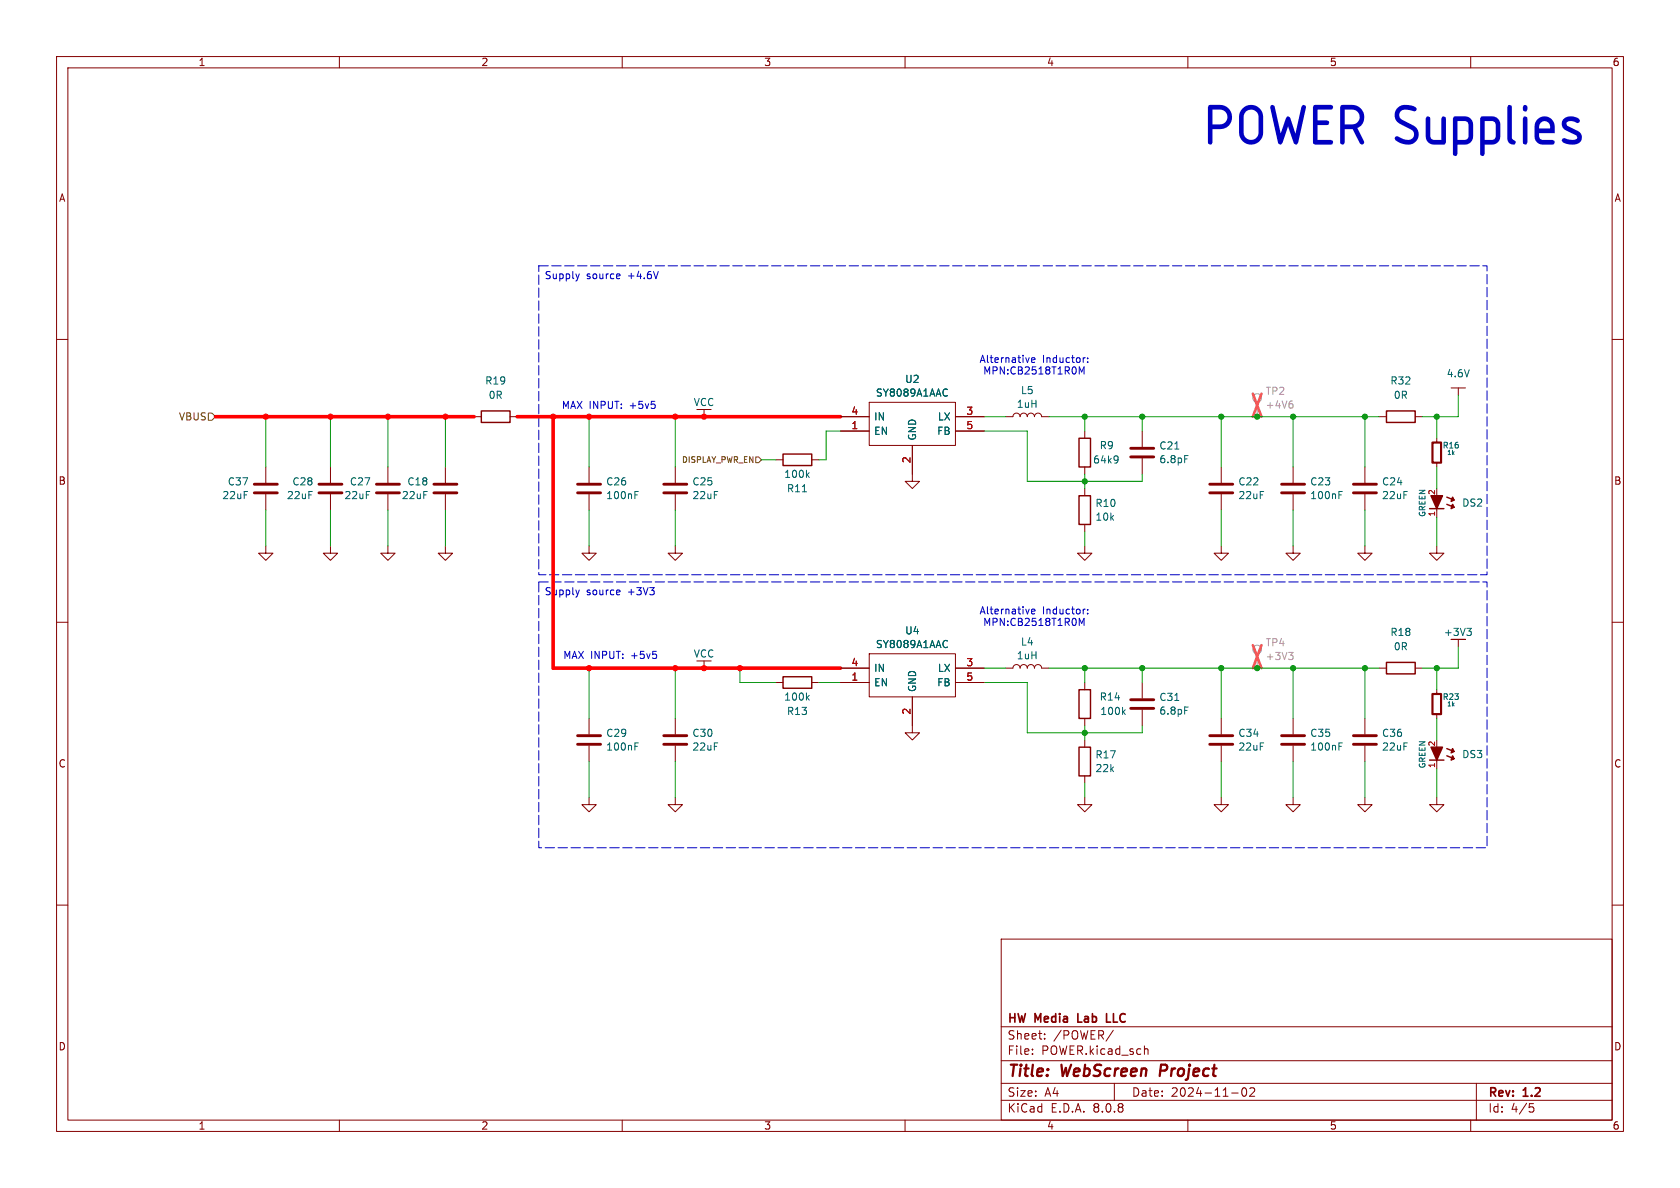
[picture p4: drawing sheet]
<svg xmlns="http://www.w3.org/2000/svg" width="297mm" height="210mm" viewBox="0 0 297 210" stroke-linecap="round" stroke-linejoin="round" font-family="sans-serif">
<g fill="none" stroke="#840000" stroke-width=".18">
<path d="M10 10h277v190h-277zM12 12h273v186h-273zM60 10v2M110 10v2M160 10v2M210 10v2M260 10v2M10 60h2M83.8 73.7h1.3M90.2 73.7h1.2M124.5 72.4v1.3M148.6 73.7h5.1"/>
<path d="M148.6 76.2h5.1M153.7 71.1h15.2v7.6h-15.2zM161.3 78.7v6.4h1.3l-1.3 1.3-1.3-1.3h1.3M168.9 73.7h5.1M168.9 76.2h5.1M177.8 73.7h1.3a.64 .64 0 0 1 .6-.7 .64 .64 0 0 1 .6 .7 .64 .64 0 0 1 .7-.7 .64 .64 0 0 1 .6 .7 .64 .64 0 0 1 .6-.7 .64 .64 0 0 1 .7 .7 .64 .64 0 0 1 .6-.7 .64 .64 0 0 1 .6 .7h1.3M191.8 76.2v1.3M201.9 76.2v2.8M243.8 73.7h1.3M250.2 73.7h1.3M254 77.5v.7M256.5 68.6h2.6"/>
<path d="M257.8 68.6v1.3M285 60h2M47 96.5v1.3h-1.3l1.3 1.3 1.3-1.3h-1.3M47 82.6v2.7M47 87.4v2.8M58.4 96.5v1.3h-1.3l1.3 1.3 1.3-1.3h-1.3M58.4 82.6v2.7M58.4 87.4v2.8M68.6 96.5v1.3h-1.3l1.3 1.3 1.2-1.3h-1.2M68.6 82.6v2.7M68.6 87.4v2.8M78.7 96.5v1.3h1.3l-1.3 1.3-1.2-1.3h1.2"/>
<path d="M78.7 82.6v2.7M78.7 87.4v2.8M104.1 96.5v1.3h1.3l-1.3 1.3-1.2-1.3h1.2M104.1 82.6v2.7M104.1 87.4v2.8M119.4 96.5v1.3h1.2l-1.2 1.3-1.3-1.3h1.3M119.4 82.6v2.7M119.4 87.4v2.8M137.2 81.3h1.2M143.5 81.3h1.3M191.8 96.5v1.3h1.2l-1.2 1.3-1.3-1.3h1.3M191.8 82.6v1.2"/>
<path d="M191.8 86.4v1.2M191.8 92.7v1.3M201.9 81v2.8M215.9 96.5v1.3h1.3l-1.3 1.3-1.3-1.3h1.3M215.9 82.6v2.7M215.9 87.4v2.8M228.6 96.5v1.3h1.3l-1.3 1.3-1.3-1.3h1.3M228.6 82.6v2.7M228.6 87.4v2.8M241.3 96.5v1.3h1.3l-1.3 1.3-1.3-1.3h1.3M241.3 82.6v2.7M241.3 87.4v2.8"/>
<path d="M254 96.5v1.3h1.3l-1.3 1.3-1.3-1.3h1.3M254 81.8v.8M254 86.4v1.2M254 89.9v1.5M10 110h2M124.5 116.8v1.3M148.6 118.1h5.1M153.7 115.6h15.2v7.6h-15.2zM168.9 118.1h5.1M177.8 118.1h1.3a.64 .64 0 0 1 .6-.6 .64 .64 0 0 1 .6 .6 .64 .64 0 0 1 .7-.6 .64 .64 0 0 1 .6 .6 .64 .64 0 0 1 .6-.6 .64 .64 0 0 1 .7 .6 .64 .64 0 0 1 .6-.6 .64 .64 0 0 1 .6 .6h1.3M243.8 118.1h1.3M250.2 118.1h1.3"/>
<path d="M257.8 113v1.3M285 110h2M104.1 127v2.8M104.1 131.8v2.8M119.4 127v2.8M119.4 131.8v2.8M137.2 120.7h1.2M143.5 120.7h1.3M148.6 120.7h5.1M161.3 123.2v6.3h1.3l-1.3 1.3-1.3-1.3h1.3M168.9 120.7h5.1M191.8 120.7v1.2"/>
<path d="M191.8 127v1.3M191.8 130.8v1.3M191.8 137.2v1.2M201.9 120.7v2.7M201.9 125.5v2.8M215.9 127v2.8M215.9 131.8v2.8M228.6 127v2.8M228.6 131.8v2.8M241.3 127v2.8M241.3 131.8v2.8M254 121.9v.8"/>
<path d="M254 126.2v.8M254 130.8v1.3M254 134.4v1.5M104.1 141v1.2h1.3l-1.3 1.3-1.2-1.3h1.2M119.4 141v1.2h1.2l-1.2 1.3-1.3-1.3h1.3M191.8 141v1.2h1.2l-1.2 1.3-1.3-1.3h1.3M215.9 141v1.2h1.3l-1.3 1.3-1.3-1.3h1.3M228.6 141v1.2h1.3l-1.3 1.3-1.3-1.3h1.3M241.3 141v1.2h1.3l-1.3 1.3-1.3-1.3h1.3M254 141v1.2h1.3l-1.3 1.3-1.3-1.3h1.3M10 160h2M177 166h108v32h-108z"/>
<path d="M285 160h2M60 198v2M110 198v2M160 198v2M177 194.5h108M177 191.5h108M177 187.5h108M177 181.5h108M182.5 186.3v.1M182.5 185.5v.1M184.7 183.6v.1M184.7 182.8v.1"/>
<path d="M196.8 182.1l-1.3 2M197 191.5v3M202.4 185.5h.5l.1 .9M210 198v2M217.7 193.2h1.2M219.7 192.4l.2-.1a.81 .81 0 0 1 .6 .6 .81 .81 0 0 1-.3 .8l-.2 .1a.81 .81 0 0 1-.3-1.4zM221 192.4l.5-.1 .2 .1 .1 .3-.9 1.1h.9M260 198v2M261 191.5v6.5M270.4 195.1h.7M270.5 195.7h.4l.3 .3-.2 .5-.5 .1"/>
</g>
<path d="M205.3 188.2l-.3 2" fill="none" stroke="#840000" stroke-width=".4"/>
<path d="M190.6 179.2v1.5h.7M195.6 179.2v1.5h.7" fill="none" stroke="#840000" stroke-width=".3"/>
<g fill="none" stroke="#840000" stroke-width=".51">
<path d="M199.9 79.2h4.1M45 87.1h4M45 85.6h4M56.4 87.1h4.1M56.4 85.6h4.1M66.5 87.1h4.1M66.5 85.6h4.1M76.7 87.1h4.1M76.7 85.6h4.1M102.1 87.1h4.1M102.1 85.6h4.1M117.3 87.1h4.1"/>
<path d="M117.3 85.6h4.1M199.9 80.8h4.1M213.9 87.1h4M213.9 85.6h4M226.6 87.1h4M226.6 85.6h4M239.3 87.1h4M239.3 85.6h4M102.1 131.6h4.1M102.1 130h4.1M117.3 131.6h4.1M117.3 130h4.1"/>
<path d="M199.9 125.2h4.1M199.9 123.7h4.1M213.9 131.6h4M213.9 130h4M226.6 131.6h4M226.6 130h4M239.3 131.6h4M239.3 130h4"/>
</g>
<g fill="none" stroke="#006464" stroke-width=".18">
<path d="M167.2 68.8l.3 .1M167.5 69.9l-.3 .1M207.7 79.4h.7M112.3 87.5h.4M112.3 86.9h.6M141.8 86.9h.8M142.7 83.9l.4 .5M143.1 83.6l-.5 .4M197.4 80.6l.2 .1a1.07 1.07 0 0 1-.1 1M197.7 81.1l-.3 .3M209.4 80.5h.6M236.7 87.5h.4"/>
<path d="M236.7 86.9h.6M167.2 113.2l.3 .1M167.5 114.4l-.3 .1M259.3 111.1h.8l-.4 .5M259.9 111.6l.2 .2v.3l-.2 .2M112.3 131.9h.4M112.3 131.3h.6M142.7 123.3l.4 .5M143.1 122.9l-.5 .5M198.6 125.8l.3 .5M198.9 125.5l-.4 .4M207.7 123.8h.7"/>
<path d="M209.4 125h.6M236.7 131.9h.4M236.7 131.3h.6"/>
</g>
<g fill="none" stroke="#840000" stroke-width=".25">
<path d="M85.1 72.6h5.1v2.1h-5.1zM190.8 77.5h2v5.1h-2zM245.1 72.6h5.1v2.1h-5.1zM138.4 80.3h5.1v2h-5.1zM190.8 87.6h2v5.1h-2zM252.7 89.9h2.6M255.8 89.2l1.2 .5-.5 .2 .3-.7 .2 .5M255.8 87.9l1.2 .5-.5 .2 .3-.7 .2 .5M138.4 119.6h5.1v2.1h-5.1zM245.1 117.1h5.1v2h-5.1zM190.8 121.9h2v5.1h-2zM190.8 132.1h2v5.1h-2z"/>
<path d="M252.7 134.4h2.6M255.8 133.6l1.2 .5-.5 .3 .3-.8 .2 .5M255.8 132.3l1.2 .5-.5 .3 .3-.8 .2 .5"/>
</g>
<g fill="none" stroke="#a1a1a1" stroke-width=".18">
<path d="M222.2 71.1v2.6M222.2 115.6v2.5"/>
<circle cx="222.2" cy="70.4" r=".76"/>
<circle cx="222.2" cy="114.8" r=".76"/>
</g>
<path d="M228.2 70.9h.3M228.4 71.4l.2 .2v.3l-.2 .2M227.8 115.3h.8l-.4 .5M228.4 115.8l.2 .3v.3l-.2 .2" fill="none" stroke="#989898" stroke-width=".18"/>
<path d="M221.5 69.6l1.5 4.1M223 69.6l-1.5 4.1M221.5 114l1.5 4.1M223 114l-1.5 4.1" fill="none" stroke="#e65255" stroke-width=".46"/>
<path d="M253.2 78.2h1.6v3.6h-1.6zM253.2 122.7h1.6v3.5h-1.6z" fill="none" stroke="#840000" stroke-width=".38"/>
<g fill="#840000" stroke="#840000" stroke-width=".25">
<path d="M253 87.6h2l-1 2.3z"/>
<path d="M253 132.1h2l-1 2.3z"/>
</g>
<path d="M36.8 73h.7l.6 .7-.6 .6h-.7zM133.6 80.8h.5l.5 .5-.5 .5h-.5z" fill="none" stroke="#725600" stroke-width=".18"/>
<g fill="none" stroke="#0000c2" stroke-width=".18">
<path d="M102.4 48.4l-.3 .9M109.4 48.4l.2 .3-.6 .1M109.5 49.2l-.1 .1M116.4 48l-.4 1.3M182.4 63.7l.6-.2-.1-.2-.4-.1-.1 .2v.6h.5M190.8 64.9l.4 .9 .4-.9v1.2M191.9 63.2l-.3 .1M192.3 63.3v.1M192.3 64v.1M102.4 104.3l-.3 .8M109.4 104.3l.2 .3-.6 .1M109.5 105.1h-.1"/>
<path d="M182.4 108.1l.6-.1-.1-.3h-.4l-.1 .2v.6h.5M190.8 109.3l.4 .9 .4-.9v1.3M191.9 107.7h-.3M192.3 108.4v.1M192.3 107.7v.2"/>
</g>
<path d="M95.2 47h167.7v54.6h-167.7zM95.2 102.9h167.7v47h-167.7z" fill="none" stroke="#0000c2" stroke-width=".18" stroke-dasharray="1.7 .6"/>
<g fill="none" stroke="#009600" stroke-width=".18">
<path d="M47 73.7v8.9M58.4 73.7v8.9M68.6 73.7v8.9M78.7 73.7v8.9M104.1 73.7v8.9M119.4 73.7v8.9M148.6 76.2h-2.6v5.1h-1.2M174 73.7h3.8M174 76.2h7.6v8.9h20.3v-1.3M185.4 73.7h58.4M191.8 73.7v2.5M201.9 73.7v2.5"/>
<path d="M215.9 73.7v8.9M228.6 73.7v8.9M241.3 73.7v8.9M254 73.7v3.8M257.8 69.9v3.8h-6.3M47 90.2v6.3M58.4 90.2v6.3M68.6 90.2v6.3M78.7 90.2v6.3M104.1 90.2v6.3M119.4 90.2v6.3M134.6 81.3h2.6"/>
<path d="M191.8 83.8v2.6M191.8 94v2.5M215.9 90.2v6.3M228.6 90.2v6.3M241.3 90.2v6.3M254 82.6v3.8M254 91.4v5.1M104.1 118.1v8.9M119.4 118.1v8.9M130.8 118.1v2.6h6.4M174 118.1h3.8M185.4 118.1h58.4"/>
<path d="M191.8 118.1v2.6M201.9 118.1v2.6M215.9 118.1v8.9M228.6 118.1v8.9M241.3 118.1v8.9M254 118.1v3.8M257.8 114.3v3.8h-6.3M104.1 134.6v6.4M119.4 134.6v6.4M144.8 120.7h3.8M174 120.7h7.6v8.8h20.3v-1.2M191.8 128.3v2.5"/>
<path d="M191.8 138.4v2.6M215.9 134.6v6.4M228.6 134.6v6.4M241.3 134.6v6.4M254 127v3.8M254 135.9v5.1"/>
</g>
<path d="M38.1 73.7h45.7M91.4 73.7h57.2M97.8 73.7v44.4h50.8" fill="none" stroke="#f00" stroke-width=".63"/>
<g fill="#f00" stroke="#f00" stroke-width=".18">
<circle cx="124.5" cy="118.1" r=".46"/>
<circle cx="130.8" cy="118.1" r=".46"/>
<circle cx="119.4" cy="73.7" r=".46"/>
<circle cx="124.5" cy="73.7" r=".46"/>
<circle cx="104.1" cy="118.1" r=".46"/>
<circle cx="119.4" cy="118.1" r=".46"/>
<circle cx="68.6" cy="73.7" r=".46"/>
<circle cx="104.1" cy="73.7" r=".46"/>
<circle cx="58.4" cy="73.7" r=".46"/>
<circle cx="97.8" cy="73.7" r=".46"/>
<circle cx="78.7" cy="73.7" r=".46"/>
<circle cx="47" cy="73.7" r=".46"/>
</g>
<g fill="#009600" stroke="#009600" stroke-width=".18">
<circle cx="191.8" cy="118.1" r=".46"/>
<circle cx="241.3" cy="73.7" r=".46"/>
<circle cx="254" cy="73.7" r=".46"/>
<circle cx="228.6" cy="73.7" r=".46"/>
<circle cx="228.6" cy="118.1" r=".46"/>
<circle cx="215.9" cy="118.1" r=".46"/>
<circle cx="201.9" cy="118.1" r=".46"/>
<circle cx="222.2" cy="118.1" r=".46"/>
<circle cx="201.9" cy="73.7" r=".46"/>
<circle cx="241.3" cy="118.1" r=".46"/>
<circle cx="254" cy="118.1" r=".46"/>
<circle cx="191.8" cy="73.7" r=".46"/>
<circle cx="191.8" cy="85.1" r=".46"/>
<circle cx="191.8" cy="129.5" r=".46"/>
<circle cx="222.2" cy="73.7" r=".46"/>
<circle cx="215.9" cy="73.7" r=".46"/>
</g>
<g font-size="10.6" fill="#0000c2">
<text x="212.9" y="26.9">POWER</text>
<text x="245.9" y="26.9">Supplies</text>
</g>
<g font-size="2.8" fill="#840000">
<text x="178" y="190.9">Title:</text>
<text x="187.7" y="190.9">WebScreen</text>
<text x="205.9" y="190.9">Project</text>
</g>
<g font-size="2.1" fill="#840000">
<text x="178" y="184">Sheet:</text>
<text x="178" y="181.2">HW</text>
<text x="183" y="181.2">Media</text>
<text x="186.2" y="184">/POWER/</text>
<text x="191.2" y="181.2">Lab</text>
<text x="196.9" y="181.2">LLC</text>
<text x="178" y="186.7">File:</text>
<text x="184.1" y="186.7">POWER.kicad_sch</text>
<text x="178" y="196.9">KiCad</text>
<text x="178" y="194.1">Size:</text>
<text x="184.7" y="194.1">A4</text>
<text x="185.7" y="196.9">E.D.A.</text>
<text x="193.3" y="196.9">8.0.8</text>
<text x="200" y="194.1">Date:</text>
<text x="207" y="194.1">2024-11-02</text>
<text x="263" y="194.3">Rev:</text>
<text x="263" y="196.9">Id:</text>
<text x="267.1" y="196.9">4/5</text>
<text x="269.4" y="194.3">1.2</text>
</g>
<g font-size="1.8" fill="#840000">
<text x="35" y="11.9">1</text>
<text x="85" y="11.9">2</text>
<text x="135" y="11.9">3</text>
<text x="185" y="11.9">4</text>
<text x="235" y="11.9">5</text>
<text x="285" y="11.9">6</text>
<text x="10.3" y="35.9">A</text>
<text x="285.3" y="35.9">A</text>
<text x="10.3" y="85.9">B</text>
<text x="285.3" y="85.9">B</text>
<text x="10.3" y="135.9">C</text>
<text x="285.3" y="135.9">C</text>
<text x="10.3" y="185.9">D</text>
<text x="285.3" y="185.9">D</text>
<text x="35" y="199.9">1</text>
<text x="85" y="199.9">2</text>
<text x="135" y="199.9">3</text>
<text x="185" y="199.9">4</text>
<text x="235" y="199.9">5</text>
<text x="285" y="199.9">6</text>
</g>
<g font-size="1.8" fill="#0000c2">
<text x="96.2" y="49.7">Supply</text>
<text x="103.7" y="49.7">source</text>
<text x="111.1" y="49.7">+4.6V</text>
<text x="173.1" y="64.4">Alternative</text>
<text x="184.3" y="64.4">Inductor:</text>
<text x="173.7" y="66.4">MPN:CB2518T1R0M</text>
<text x="99.2" y="72.5">MAX INPUT:</text>
<text x="111.4" y="72.5">+5v5</text>
<text x="96.2" y="105.5">Supply</text>
<text x="103.7" y="105.5">source</text>
<text x="111.1" y="105.5">+3V3</text>
<text x="173.1" y="108.8">Alternative</text>
<text x="173.7" y="110.9">MPN:CB2518T1R0M</text>
<text x="184.3" y="108.8">Inductor:</text>
<text x="99.5" y="116.7">MAX INPUT:</text>
<text x="111.7" y="116.7">+5v5</text>
</g>
<g font-size="1.8" fill="#006464">
<text x="85.7" y="68.2">R19</text>
<text x="86.3" y="70.7">0R</text>
<text x="122.5" y="72">VCC</text>
<text x="154.7" y="70.3">SY8089A1AAC</text>
<text x="159.9" y="67.9">U2</text>
<text x="180.4" y="69.9">L5</text>
<text x="245.7" y="68.2">R32</text>
<text x="246.3" y="70.7">0R</text>
<text x="255.7" y="66.9">4.6V</text>
<text x="154.4" y="77.1">EN</text>
<text x="154.4" y="74.5">IN</text>
<text x="162.2" y="78" transform="rotate(-90 162.2 78)">GND</text>
<text x="165.6" y="77.1">FB</text>
<text x="165.7" y="74.5">LX</text>
<text x="179.7" y="72.3">1uH</text>
<text x="193.2" y="82.1">64k9</text>
<text x="194.3" y="79.6">R9</text>
<text x="204.9" y="79.7">C21</text>
<text x="204.9" y="82.1">6.8pF</text>
<text x="39.2" y="88.4">22uF</text>
<text x="40.2" y="86">C37</text>
<text x="50.6" y="88.4">22uF</text>
<text x="51.6" y="86">C28</text>
<text x="60.8" y="88.4">22uF</text>
<text x="61.8" y="86">C27</text>
<text x="70.9" y="88.4">22uF</text>
<text x="71.9" y="86">C18</text>
<text x="107.1" y="88.4">100nF</text>
<text x="107.1" y="86">C26</text>
<text x="122.3" y="86">C25</text>
<text x="122.3" y="88.4">22uF</text>
<text x="138.5" y="84.7">100k</text>
<text x="139" y="87.2">R11</text>
<text x="193.6" y="89.8">R10</text>
<text x="218.8" y="86">C22</text>
<text x="218.8" y="88.4">22uF</text>
<text x="231.5" y="88.4">100nF</text>
<text x="231.5" y="86">C23</text>
<text x="244.2" y="86">C24</text>
<text x="244.2" y="88.4">22uF</text>
<text x="258.4" y="89.8">DS2</text>
<text x="193.6" y="92.2">10k</text>
<text x="159.9" y="112.3">U4</text>
<text x="245.7" y="112.6">R18</text>
<text x="255.2" y="112.6">+3V3</text>
<text x="122.5" y="116.4">VCC</text>
<text x="154.4" y="119">IN</text>
<text x="154.7" y="114.8">SY8089A1AAC</text>
<text x="165.7" y="119">LX</text>
<text x="179.7" y="116.7">1uH</text>
<text x="180.4" y="114.3">L4</text>
<text x="246.3" y="115.2">0R</text>
<text x="138.5" y="124.1">100k</text>
<text x="154.4" y="121.5">EN</text>
<text x="162.2" y="122.4" transform="rotate(-90 162.2 122.4)">GND</text>
<text x="165.6" y="121.5">FB</text>
<text x="194.3" y="124.1">R14</text>
<text x="204.9" y="124.1">C31</text>
<text x="107.1" y="130.5">C29</text>
<text x="122.3" y="130.5">C30</text>
<text x="139" y="126.6">R13</text>
<text x="194.4" y="126.6">100k</text>
<text x="204.9" y="126.5">6.8pF</text>
<text x="218.8" y="130.5">C34</text>
<text x="231.5" y="130.5">C35</text>
<text x="244.2" y="130.5">C36</text>
<text x="107.1" y="132.9">100nF</text>
<text x="122.3" y="132.9">22uF</text>
<text x="193.6" y="136.7">22k</text>
<text x="193.6" y="134.3">R17</text>
<text x="218.8" y="132.9">22uF</text>
<text x="231.5" y="132.9">100nF</text>
<text x="244.2" y="132.9">22uF</text>
<text x="258.4" y="134.2">DS3</text>
</g>
<g font-size="1.8" fill="#989898">
<text x="223.7" y="70">TP2</text>
<text x="223.7" y="72.4">+4V6</text>
<text x="223.7" y="114.5">TP4</text>
<text x="223.7" y="116.9">+3V3</text>
</g>
<text font-size="1.8" fill="#725600" x="31.5" y="74.5">VBUS</text>
<g font-size="1.8" fill="#a90000">
<text x="150.4" y="75.9">1</text>
<text x="150.4" y="73.4">4</text>
<text x="170.7" y="73.4">3</text>
<text x="170.7" y="75.9">5</text>
<text x="161" y="82" transform="rotate(-90 161 82)">2</text>
<text x="150.4" y="117.9">4</text>
<text x="170.7" y="117.9">3</text>
<text x="150.4" y="120.4">1</text>
<text x="170.7" y="120.4">5</text>
<text x="161" y="126.4" transform="rotate(-90 161 126.4)">2</text>
</g>
<text font-size="1.4" fill="#725600" x="120.4" y="82">DISPLAY_PWR_EN</text>
<g font-size="1.4" fill="#006464">
<text x="254.9" y="79.5">R16</text>
<text x="252.2" y="91.5" transform="rotate(-90 252.2 91.5)">GREEN</text>
<text x="254.9" y="123.9">R23</text>
<text x="252.2" y="135.9" transform="rotate(-90 252.2 135.9)">GREEN</text>
</g>
<g font-size="1.4" fill="#a90000">
<text x="253.7" y="87.6" transform="rotate(-90 253.7 87.6)">2</text>
<text x="253.7" y="91.4" transform="rotate(-90 253.7 91.4)">1</text>
<text x="253.7" y="135.9" transform="rotate(-90 253.7 135.9)">1</text>
<text x="253.7" y="132.1" transform="rotate(-90 253.7 132.1)">2</text>
</g>
<g font-size="1.1" fill="#006464">
<text x="255.7" y="80.6">1k</text>
<text x="255.7" y="125.1">1k</text>
</g>
</svg>
